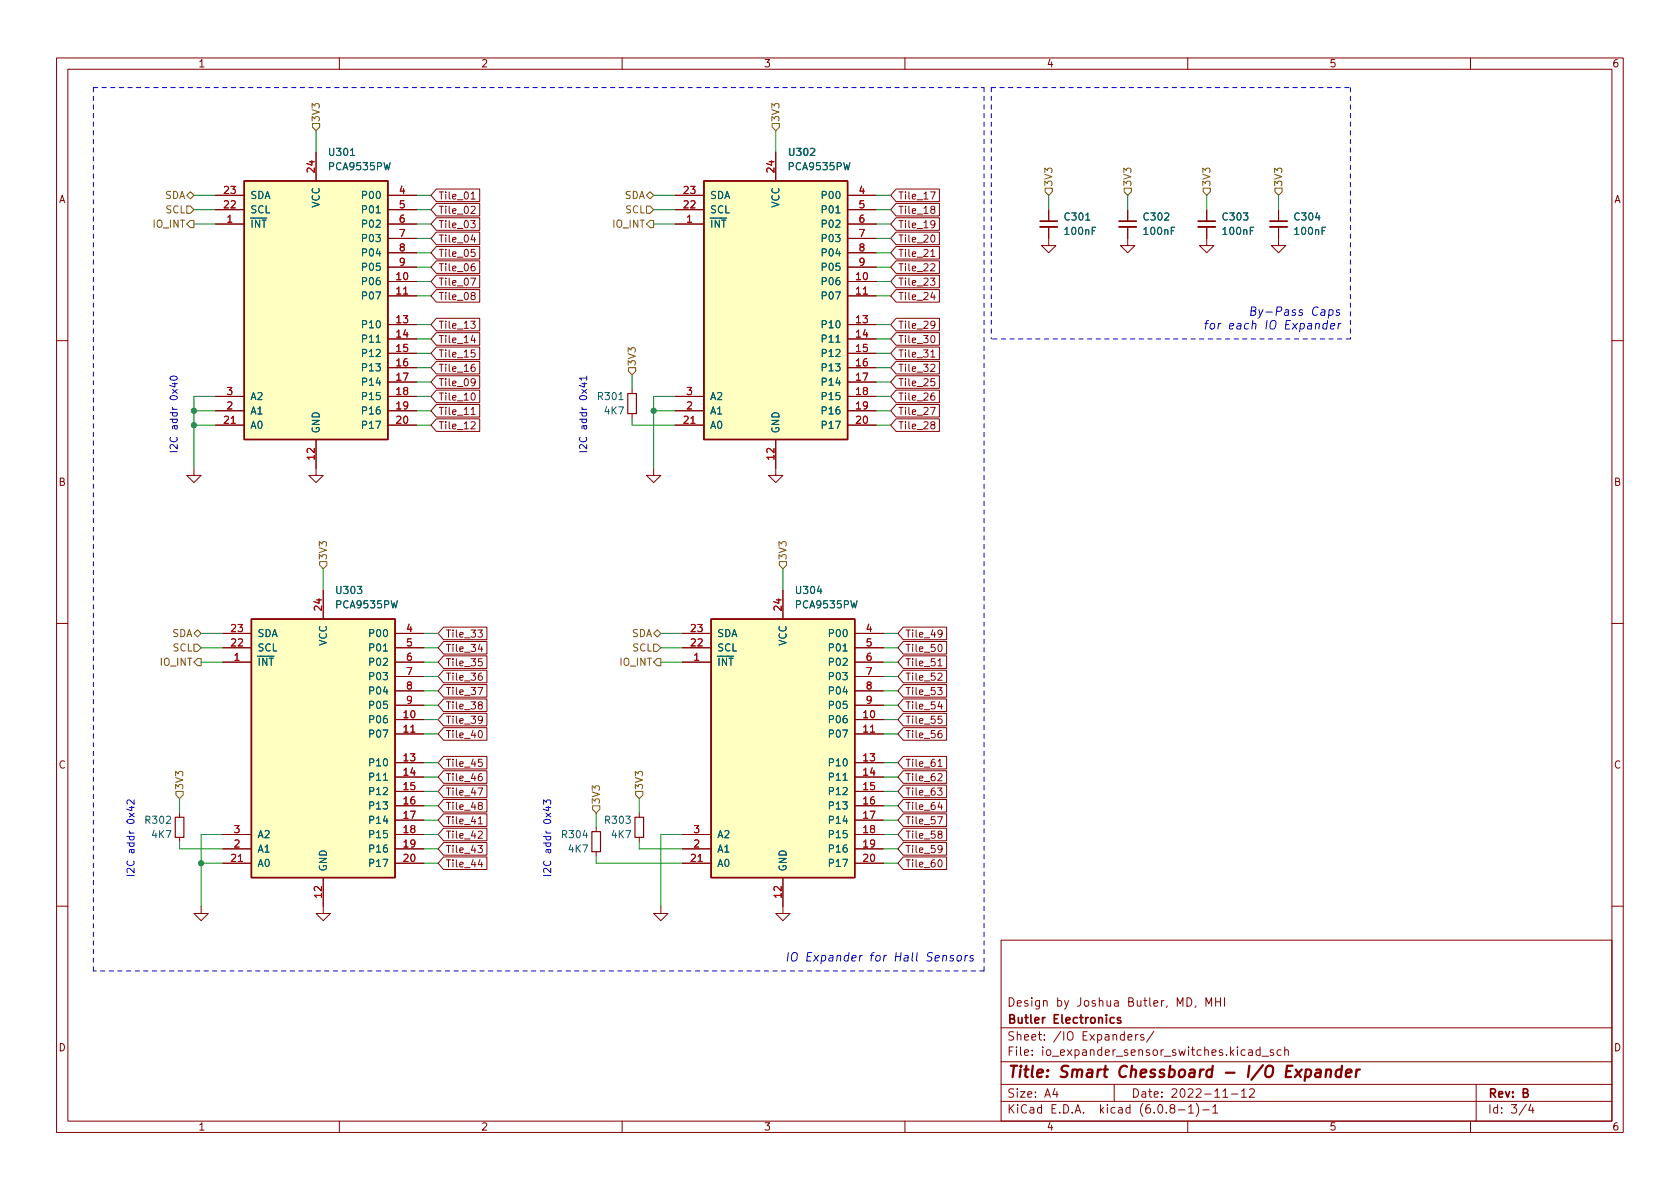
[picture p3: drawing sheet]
<svg xmlns="http://www.w3.org/2000/svg" width="297mm" height="210mm" viewBox="0 0 297 210" stroke-linecap="round" stroke-linejoin="round" font-family="sans-serif">
<g fill="none" stroke="#840000" stroke-width=".18">
<path d="M10 10.2h277v190.1h-277zM12 12.2h273v186.1h-273zM60 10.2v2M110 10.2v2M160 10.2v2M210 10.2v2M260 10.2v2M38.1 39.6h5.1M38.1 37.1h5.1M38.1 34.5h5.1M55.9 26.9v5.1M68.6 39.6h5.1"/>
<path d="M68.6 37.1h5.1M68.6 34.5h5.1M77.2 33.4h7.6v2.2h-7.6l-1-1.1zM77.2 38.5h7.6v2.2h-7.6l-1-1.1zM77.2 36h7.6v2.2h-7.6l-1-1.1zM83.2 39h.8l-.4 .5 .4 .1v.6l-.2 .1-.6-.1M83.3 34.3l.4-.4v1.3M83.3 36.6l.5-.1 .2 .3-.8 .9h.8M83.3 35.2h.7M119.4 39.6h5.1M119.4 37.1h5.1M119.4 34.5h5.1"/>
<path d="M137.2 26.9v5.1M149.9 39.6h5M149.9 37.1h5M149.9 34.5h5M158.4 33.4h7.7v2.2h-7.7l-.9-1.1zM158.4 36h7.7v2.2h-7.7l-.9-1.1zM158.4 38.5h7.7v2.2h-7.7l-.9-1.1zM164.5 33.9h.9l-.6 1.3M164.8 37l-.2-.2v-.2l.2-.1h.4l.1 .2-.1 .2-.5 .2-.1 .2v.2l.2 .2h.3l.2-.2-.1-.4-.1-.1M165.3 39.6l-.2 .2h-.3l-.2-.2 .1-.5 .4-.1 .1 .1a.84 .84 0 0 1-.3 1.2h-.2M185.4 37.1v2M199.4 37.1v2"/>
<path d="M213.4 37.1v2M226.1 37.1v2M68.6 49.8h5.1M68.6 52.3h5.1M68.6 57.4h5.1M68.6 59.9h5.1M68.6 42.2h5.1M68.6 44.7h5.1M68.6 47.2h5.1M77.2 58.8h7.6v2.2h-7.6l-1-1.1zM77.2 43.6h7.6v2.2h-7.6l-1-1.1zM77.2 48.7h7.6v2.2h-7.6l-1-1.1z"/>
<path d="M77.2 56.3h7.6v2.2h-7.6l-1-1.1zM77.2 46.1h7.6v2.2h-7.6l-1-1.1zM77.2 51.2h7.6v2.2h-7.6l-1-1.1zM77.2 41h7.6v2.3h-7.6l-1-1.1zM83.2 49.2h.9l-.6 1.2M83.2 56.8h.8l-.4 .5 .4 .1v.5l-.2 .2-.6-.2M83.5 52.3l-.2-.3 .1-.2 .1-.1 .4 .1 .1 .2v.1l-.6 .2-.1 .2 .1 .4 .1 .1h.3l.2-.3v-.3l-.2-.1M83.6 59.3l-.3 .9h.8M83.6 41.5l-.3 .9h.8M83.9 46.6l-.4 .1a.86 .86 0 0 0 0 1.2l.5-.1v-.4l-.2-.3h-.3l-.2 .3M83.9 42v.8M83.9 59.8v.8"/>
<path d="M84 44.1h-.6l-.1 .6 .2-.1h.4l.1 .2v.4l-.2 .2-.5-.2M149.9 49.8h5M149.9 52.3h5M149.9 57.4h5M149.9 59.9h5M149.9 42.2h5M149.9 44.7h5M149.9 47.2h5M158.4 51.2h7.7v2.2h-7.7l-.9-1.1zM158.4 58.8h7.7v2.2h-7.7l-.9-1.1zM158.4 41h7.7v2.3h-7.7l-.9-1.1zM158.4 48.7h7.7v2.2h-7.7l-.9-1.1z"/>
<path d="M158.4 43.6h7.7v2.2h-7.7l-.9-1.1zM158.4 56.3h7.7v2.2h-7.7l-.9-1.1zM158.4 46.1h7.7v2.2h-7.7l-.9-1.1zM164.5 49.2h.8l-.4 .5 .3 .1v.5l-.1 .1-.6-.1M164.6 44.5l.3-.4v1.3M164.6 46.8l.5-.2 .2 .4-.8 .9h.8M164.6 45.4h.7M164.7 59.5l.2-.2a.68 .68 0 0 1 .4 .7 .68 .68 0 0 1-.4 .6l-.2-.1-.1-.4zM164.7 41.7l.2-.1a.68 .68 0 0 1 .4 .6 .68 .68 0 0 1-.4 .6l-.2-.1-.1-.4zM164.9 51.7l-.3 .9h.8M165.2 52.1v.9M165.3 57.3l-.2 .3h-.3l-.2-.3 .1-.4 .4-.1 .1 .1a.84 .84 0 0 1-.3 1.2h-.2"/>
<path d="M185.4 40.1v3.3h1.3l-1.3 1.3-1.3-1.3h1.3M199.4 40.1v3.3h1.3l-1.3 1.3-1.3-1.3h1.3M213.4 40.1v3.3h1.2l-1.2 1.3-1.3-1.3h1.3M226.1 40.1v3.3h1.2l-1.2 1.3-1.3-1.3h1.3M10 60.2h2M38.1 70.1h5.1M38.1 72.6h5.1M38.1 75.2h5.1M55.9 77.7v6.4h1.2l-1.2 1.2-1.3-1.2h1.3M68.6 62.5h5.1M68.6 65h5.1M68.6 67.6h5.1"/>
<path d="M68.6 70.1h5.1M68.6 72.6h5.1M68.6 75.2h5.1M77.2 69h7.6v2.2h-7.6l-1-1.1zM77.2 66.4h7.6v2.3h-7.6l-1-1.1zM77.2 74.1h7.6v2.2h-7.6l-1-1.1zM77.2 61.4h7.6v2.2h-7.6l-1-1.1zM77.2 63.9h7.6v2.2h-7.6l-1-1.1zM77.2 71.5h7.6v2.2h-7.6l-1-1.1zM83.3 74.7l.5-.1 .2 .3-.8 .9h.8M83.3 72.4l.4-.4v1.3M83.3 73.3h.7"/>
<path d="M83.4 69.6l.2-.1a.68 .68 0 0 1 .4 .6 .68 .68 0 0 1-.4 .7l-.2-.2-.1-.3zM83.9 64.4l-.4 .1a.86 .86 0 0 0 0 1.2l.5-.1v-.5l-.2-.2h-.3l-.2 .2M84 61.9h-.6l-.1 .6 .2-.1h.4l.1 .2v.4l-.2 .1-.5-.1M84 67.5l-.2 .2h-.3l-.2-.2 .1-.5h.4l.2 .1a.84 .84 0 0 1-.3 1.1h-.3M111.8 68.8v.8M111.8 73.1v.8M119.4 70.1h5.1M119.4 72.6h5.1M119.4 75.2h5.1M137.2 77.7v6.4h1.2l-1.2 1.2-1.3-1.2h1.3M149.9 62.5h5M149.9 65h5"/>
<path d="M149.9 67.6h5M149.9 70.1h5M149.9 72.6h5M149.9 75.2h5M158.4 74.1h7.7v2.2h-7.7l-.9-1.1zM158.4 69h7.7v2.2h-7.7l-.9-1.1zM158.4 61.4h7.7v2.2h-7.7l-.9-1.1zM158.4 71.5h7.7v2.2h-7.7l-.9-1.1zM158.4 66.4h7.7v2.3h-7.7l-.9-1.1zM158.4 63.9h7.7v2.2h-7.7l-.9-1.1zM164.5 72h.9l-.6 1.3M164.6 62.2l.3-.3v1.2"/>
<path d="M164.6 64.5l.5-.1 .2 .4-.8 .9h.8M164.6 63.1h.7M164.8 75.1l-.2-.2v-.2l.2-.1h.4l.1 .2-.1 .2-.5 .2-.1 .2v.3l.2 .1h.3l.2-.2-.1-.4-.1-.1M165.2 69.5l-.4 .1a.86 .86 0 0 0 0 1.2l.4-.2 .1-.4-.2-.2h-.3l-.2 .2M165.2 67h-.6v.6l.2-.2 .4 .1 .1 .2-.1 .4-.1 .1-.5-.1M285 60.2h2M34.3 82.8v1.3h1.3l-1.3 1.2-1.3-1.2h1.3M115.6 82.8v1.3h1.2l-1.2 1.2-1.3-1.2h1.3M10 110.2h2M39.4 117.1h5M39.4 114.5h5M39.4 112h5"/>
<path d="M57.1 104.4v5.1M69.8 117.1h5.1M69.8 114.5h5.1M69.8 112h5.1M69.8 119.6h5.1M78.4 118.5h7.7v2.2h-7.7l-.9-1.1zM78.4 116h7.7v2.2h-7.7l-.9-1.1zM78.4 110.9h7.7v2.2h-7.7l-.9-1.1zM78.4 113.4h7.7v2.3h-7.7l-.9-1.2zM84.5 111.4h.8l-.4 .5 .3 .1v.6l-.2 .1-.5-.1M84.9 113.9l-.3 .9h.7M85.2 119l-.4 .1a.86 .86 0 0 0 0 1.2l.4-.1 .1-.5-.3-.2h-.2l-.2 .2"/>
<path d="M85.2 114.4v.8M85.2 116.5h-.6v.6l.1-.1h.5l.1 .2-.1 .4-.2 .2-.4-.2M120.6 117.1h5.1M120.6 114.5h5.1M120.6 112h5.1M138.4 104.4v5.1M151.1 117.1h5.1M151.1 114.5h5.1M151.1 112h5.1M151.1 119.6h5.1M159.7 116h7.7v2.2h-7.7l-1-1.1zM159.7 118.5h7.7v2.2h-7.7l-1-1.1z"/>
<path d="M159.7 113.4h7.7v2.3h-7.7l-1-1.2zM159.7 110.9h7.7v2.2h-7.7l-1-1.1zM165.8 116.8l.4-.3v1.3M165.8 119.1l.5-.1 .3 .4-.8 .9h.8M165.8 117.8h.8M166 114.1l.1-.2a.68 .68 0 0 1 .5 .7 .68 .68 0 0 1-.5 .6l-.1-.1-.2-.4zM166.6 111.9l-.3 .3h-.2l-.3-.3 .2-.4 .3-.1 .2 .1a.84 .84 0 0 1-.3 1.2h-.2M285 110.2h2M69.8 127.2h5.1M69.8 129.8h5.1M69.8 134.9h5.1M69.8 137.4h5.1"/>
<path d="M69.8 139.9h5.1M69.8 122.2h5.1M69.8 124.7h5.1M78.4 136.3h7.7v2.2h-7.7l-.9-1.1zM78.4 133.8h7.7v2.2h-7.7l-.9-1.1zM78.4 121.1h7.7v2.2h-7.7l-.9-1.1zM78.4 138.8h7.7v2.3h-7.7l-.9-1.2zM78.4 123.6h7.7v2.2h-7.7l-.9-1.1zM78.4 126.1h7.7v2.3h-7.7l-.9-1.2zM78.4 128.7h7.7v2.2h-7.7l-.9-1.1zM84.5 121.6h.8l-.5 1.2M84.5 139.3h.8l-.5 1.3"/>
<path d="M84.7 129.3l.2-.1a.68 .68 0 0 1 .4 .6 .68 .68 0 0 1-.4 .7l-.2-.2-.1-.3zM84.8 124.6l-.2-.2v-.2l.2-.1 .4 .1 .1 .1-.1 .2-.5 .2-.1 .2v.4l.2 .1h.2l.3-.3-.1-.3-.2-.2M85.2 136.8l-.4 .1a.86 .86 0 0 0 0 1.2l.4-.1 .1-.5-.3-.2h-.2l-.2 .2M85.2 134.3h-.6v.6l.1-.2 .5 .1 .1 .2-.1 .4-.2 .1-.4-.1M85.3 127.2l-.3 .2h-.2l-.2-.2 .1-.5 .3-.1 .2 .2a.84 .84 0 0 1-.3 1.1h-.2M151.1 127.2h5.1M151.1 129.8h5.1M151.1 134.9h5.1M151.1 137.4h5.1M151.1 139.9h5.1M151.1 122.2h5.1M151.1 124.7h5.1"/>
<path d="M159.7 121.1h7.7v2.2h-7.7l-1-1.1zM159.7 138.8h7.7v2.3h-7.7l-1-1.2zM159.7 128.7h7.7v2.2h-7.7l-1-1.1zM159.7 133.8h7.7v2.2h-7.7l-1-1.1zM159.7 136.3h7.7v2.2h-7.7l-1-1.1zM159.7 123.6h7.7v2.2h-7.7l-1-1.1zM159.7 126.1h7.7v2.3h-7.7l-1-1.2zM165.8 121.6h.8l-.5 .4 .4 .2v.5l-.2 .1-.5-.1M165.8 139.3h.8l-.5 .5 .4 .1v.6l-.2 .1-.5-.1M165.8 134.6l.4-.3v1.2M165.8 136.9l.5-.1 .3 .4-.8 .9h.8M165.8 135.5h.8"/>
<path d="M166.1 124l-.3 1h.8M166.4 129.2h-.3a.86 .86 0 0 0 0 1.3l.4-.2 .1-.4-.3-.2h-.2l-.3 .2M166.4 124.5v.9M166.5 126.6h-.6l-.1 .6 .2-.1 .4 .1 .2 .2-.1 .4-.2 .1-.5-.1M31.7 143.8v.7M31.7 148.1v.7M39.4 147.6h5M39.4 150.1h5M39.4 152.6h5M57.1 155.2v6.3h1.3l-1.3 1.3-1.2-1.3h1.2M69.8 142.5h5.1M69.8 145h5.1"/>
<path d="M69.8 147.6h5.1M69.8 150.1h5.1M69.8 152.6h5.1M78.4 143.9h7.7v2.2h-7.7l-.9-1.1zM78.4 141.4h7.7v2.2h-7.7l-.9-1.1zM78.4 151.5h7.7v2.3h-7.7l-.9-1.2zM78.4 149h7.7v2.2h-7.7l-.9-1.1zM78.4 146.5h7.7v2.2h-7.7l-.9-1.1zM84.5 149.5h.8l-.4 .5 .3 .1v.6l-.2 .1-.5-.1M84.6 144.8l.3-.4v1.3M84.6 147.1l.4-.1 .3 .3-.8 .9h.8M84.6 145.7h.7"/>
<path d="M84.8 142.4l-.2-.2v-.2l.2-.1h.4l.1 .2-.1 .2-.5 .2-.1 .2v.3l.2 .2h.2l.3-.3-.1-.4-.2-.1M84.9 152l-.3 .9h.7M85.2 152.5v.8M105.4 146.3v.8M105.4 150.6v.8M113 143.8v.7M113 148.1v.7M120.6 147.6h5.1M120.6 150.1h5.1M120.6 152.6h5.1M138.4 155.2v6.3h1.3l-1.3 1.3-1.2-1.3h1.2M151.1 142.5h5.1"/>
<path d="M151.1 145h5.1M151.1 147.6h5.1M151.1 150.1h5.1M151.1 152.6h5.1M159.7 141.4h7.7v2.2h-7.7l-1-1.1zM159.7 143.9h7.7v2.2h-7.7l-1-1.1zM159.7 146.5h7.7v2.2h-7.7l-1-1.1zM159.7 151.5h7.7v2.3h-7.7l-1-1.2zM159.7 149h7.7v2.2h-7.7l-1-1.1zM165.8 144.4h.8l-.5 1.3M166 152.2l.1-.2a.68 .68 0 0 1 .5 .7 .68 .68 0 0 1-.5 .6l-.1-.1-.2-.4zM166.1 147.5l-.3-.2 .1-.2 .2-.1h.3l.2 .2-.1 .2-.5 .2-.2 .1 .1 .4 .2 .1h.2l.3-.2-.1-.4-.2-.1"/>
<path d="M166.1 141.8l-.3 .9h.8M166.4 142.3v.9M166.6 150l-.3 .3h-.2l-.3-.3 .2-.4 .3-.1 .2 .1a.84 .84 0 0 1-.3 1.2h-.2M10 160.2h2M35.6 160.3v1.2h1.2l-1.2 1.3-1.3-1.3h1.3M116.8 160.3v1.2h1.3l-1.3 1.3-1.2-1.3h1.2M177 166.3h108v32h-108zM209.9 176.4a.76 .76 0 0 1 .8 .8 .76 .76 0 0 1-.8 .7zM211.4 177.9l-.1 .2M213.2 177.9v-1.5l.5 1.1 .5-1.1v1.5M214.9 176.4v1.5M214.9 177.1h.9"/>
<path d="M215.8 176.4v1.5M216.5 176.4v1.5M285 160.2h2M60 198.3v2M110 198.3v2M160 198.3v2M177 194.8h108M177 191.8h108M177 187.8h108M177 181.8h108M186.5 192.5l-.4 1h1M186.9 193v1"/>
<path d="M197 191.8v3M199.4 183.4l.7-.1v-.3l-.5-.1-.2 .2 .1 .8h.6M200.8 182.9v1M201.2 182.9l-.3 .1-.1 .2M202.2 183l-.3-.1-.3 .2 .1 .3 .5 .1v.4h-.6M204 182.4l-1.3 1.9M207.1 196l-.2-.3v-.2l.2-.2 .5 .1 .1 .2-.1 .2-.6 .2-.1 .3v.4l.2 .1h.5l.1-.3-.1-.4-.2-.1M208.4 196.3h1.1M210 198.3v2M210.1 195.8l.5-.5v1.5M210.1 196.8h.9M211.5 195.1a1.72 1.72 0 0 1 0 2.3"/>
<path d="M212.6 196.3h1.2M214.4 195.8l.5-.5v1.5M214.4 196.8h.9M216.2 194h.9M217.7 193.5h1.2M219.5 193l.4-.5v1.5M219.5 194h.9M220.8 185.7h.6v.9M220.9 192.7l.6-.2 .2 .2 .1 .3-.9 1h.9M221.4 186l-.5 .1a.29 .29 0 0 0-.2 .2 .29 .29 0 0 0 .2 .3h.5M222.8 185.7l-.4-.1-.3 .3v.4l.1 .3h.6M222.8 185.1v1.5"/>
<path d="M223.1 186.8h1.2M225.1 185.7l-.3-.1-.2 .2v.3l.5 .1v.4h-.5M226.5 185.7l-.4-.1-.3 .3v.4l.1 .3h.6M227.1 185.8l.3-.2 .3 .1 .1 .9M227.1 185.1v1.5M260 198.3v2M261 191.8v6.5M269.9 195.3l-1.3 1.9M270.6 195.3l-.3 1h.9M271 195.8v1"/>
</g>
<path d="M230.9 189.2l.2-.1 .6 .1 .1 .3v.6a.66 .66 0 0 1-1 .3M232.7 189.2l.2-.1 .6 .1-.1 1.3M233.5 189.6l-.7 .1a.4 .4 0 0 0-.3 .3 .4 .4 0 0 0 .3 .5l.6-.1M234.5 189.3a.49 .49 0 0 1 .9 .1l-.2 1.1M234.5 189.1l-.1 1.4M237.2 189.2a.66 .66 0 0 0-1 .3l-.1 .6 .2 .3 .2 .1 .5-.1M237.3 188.5l-.3 2M238 189.8l1-.2-.1-.4-.2-.1-.6 .1-.2 1 .3 .3 .6-.1M239.9 189.1l-.2 1.4M240.4 189.1l-.4 .1-.2 .3" fill="none" stroke="#840000" stroke-width=".4"/>
<path d="M183.9 39.1h3M197.9 39.1h3M211.8 39.1h3.1M224.5 39.1h3.1M197 180l-.4-.1-.3 .3v.4l.1 .3h.6M198.1 180l-.3-.1-.2 .2v.3l.5 .1v.4h-.5" fill="none" stroke="#840000" stroke-width=".3"/>
<path d="M183.9 40.1h3M197.9 40.1h3M211.8 40.1h3.1M224.5 40.1h3.1" fill="none" stroke="#840000" stroke-width=".33"/>
<path d="M111 69.6h1.5v3.5h-1.5zM31 144.5h1.5v3.6h-1.5zM104.6 147.1h1.6v3.5h-1.6zM112.3 144.5h1.5v3.6h-1.5z" fill="none" stroke="#840000" stroke-width=".2"/>
<g fill="#ffffc2" stroke="#ffffc2" stroke-width=".18">
<path d="M124.5 32h25.4v45.7h-25.4z"/>
<path d="M44.4 109.5h25.4v45.7h-25.4z"/>
<path d="M43.2 32h25.4v45.7h-25.4z"/>
<path d="M125.7 109.5h25.4v45.7h-25.4z"/>
</g>
<path d="M43.2 32h25.4v45.7h-25.4zM124.5 32h25.4v45.7h-25.4zM44.4 109.5h25.4v45.7h-25.4zM125.7 109.5h25.4v45.7h-25.4z" fill="none" stroke="#840000" stroke-width=".25"/>
<g fill="none" stroke="#725600" stroke-width=".18">
<path d="M33 36.4h.7l.6 .7-.6 .6h-.7zM33.7 33.9l.6 .6-.6 .7-.7-.7zM33.7 39h.6v1.3h-.6l-.7-.7zM55.2 21.8h1.3v.7l-.6 .6-.7-.6zM114.3 36.4h.6l.7 .7-.7 .6h-.6zM114.9 39h.7v1.3h-.7l-.6-.7zM114.9 33.9l.7 .6-.7 .7-.6-.7zM136.5 21.8h1.3v.7l-.6 .6-.7-.6zM184.8 33.3h1.3v.6l-.7 .6-.6-.6zM198.8 33.3h1.2v.6l-.6 .6-.6-.6zM212.7 33.3h1.3v.6l-.6 .6-.7-.6zM225.4 33.3h1.3v.6l-.6 .6-.7-.6z"/>
<path d="M111.1 65h1.3v.7l-.6 .6-.7-.6zM56.5 99.3h1.3v.6l-.7 .7-.6-.7zM137.8 99.3h1.3v.6l-.7 .7-.6-.7zM34.3 112l.6-.6 .7 .6-.7 .6zM34.3 113.9h.6l.7 .6-.7 .7h-.6zM34.9 116.5h.7v1.2h-.7l-.6-.6zM115.6 113.9h.6l.6 .6-.6 .7h-.6zM115.6 112l.6-.6 .6 .6-.6 .6zM116.2 116.5h.6v1.2h-.6l-.6-.6zM31.1 139.9h1.3v.7l-.7 .6-.6-.6zM112.4 139.9h1.3v.7l-.7 .6-.6-.6zM104.8 142.5h1.2v.6l-.6 .7-.6-.7z"/>
</g>
<g fill="none" stroke="#0000c2" stroke-width=".18">
<path d="M213 57.2h.6M213.7 56.7l-.4 .2-.2 1.3M214.1 57.3l.2-.1 .4 .1v.6l-.1 .2-.4 .1-.2-.2zM215.5 57.2l-.2 1M215.9 57.2l-.3 .1-.2 .2M221.2 55l.7-.1 .1-.2v-.3l-.2-.1h-.5l-.2 1.5h.6l.2-.2 .1-.3-.3-.3M222.6 54.8l.2 1M223.3 54.8l-.7 1.3-.2 .2M30.2 66.6a.69 .69 0 0 1 1.1 .3 .72 .72 0 0 1-1.2-.1zM30.5 67.8h.8M30.9 67.7v.7l-.9-.3M102.9 68.9l.8 .6"/>
<path d="M102.9 67.8h.8M103.3 67.7v.7l-.9-.3M103.7 66.9h-1.2l.3 .3M103.7 68.9l-.8 .6M103.7 66.5v.7M22.9 142.8h.8M23.3 142.6v.8l-.9-.3M23.7 141.4v.8l-.9-.8-.3 .3 .1 .5M96.1 142.2v-.8l.5 .5 .1-.4h.6l.1 .2-.1 .5M96.5 142.8h.9M97 142.6v.8l-1-.3M139.4 168.4l-.2 1.5"/>
<path d="M140.1 168.7a.52 .52 0 0 1 .8 0 1.1 1.1 0 0 1-.4 1.2h-.4a1.12 1.12 0 0 1 0-1.2zM142.7 169.2h.5M143.5 168.4h-.7l-.2 1.5h.8M172.1 169a.37 .37 0 0 0-.6 .2l.1 .2 .4 .1 .1 .2-.2 .2h-.5"/>
</g>
<path d="M16.5 15.5h157.5M16.5 15.5v156.2M174 15.5v156.2M175.3 15.5v44.4M175.3 15.5h63.5M238.8 15.5v44.4M238.8 59.9h-63.5M174 171.7h-157.5" fill="none" stroke="#0000c2" stroke-width=".18" stroke-dasharray=".8 .8"/>
<g fill="none" stroke="#009600" stroke-width=".18">
<path d="M34.3 34.5h3.8M34.3 37.1h3.8M34.3 39.6h3.8M55.9 23.1v3.8M73.7 34.5h2.5M73.7 37.1h2.5M73.7 39.6h2.5M115.6 34.5h3.8M115.6 37.1h3.8M115.6 39.6h3.8M137.2 23.1v3.8M154.9 34.5h2.6"/>
<path d="M154.9 37.1h2.6M154.9 39.6h2.6M185.4 34.5v2.6M199.4 34.5v2.6M213.4 34.5v2.6M226.1 34.5v2.6M73.7 49.8h2.5M73.7 44.7h2.5M73.7 47.2h2.5M73.7 52.3h2.5M73.7 59.9h2.5M73.7 57.4h2.5"/>
<path d="M73.7 42.2h2.5M154.9 49.8h2.6M154.9 44.7h2.6M154.9 47.2h2.6M154.9 52.3h2.6M154.9 59.9h2.6M154.9 57.4h2.6M154.9 42.2h2.6M34.3 75.2h3.8M34.3 72.6h3.8M38.1 70.1h-3.8v12.7M73.7 75.2h2.5"/>
<path d="M73.7 70.1h2.5M73.7 62.5h2.5M73.7 67.6h2.5M73.7 72.6h2.5M73.7 65h2.5M111.8 73.9v1.3h7.6M111.8 66.3v2.5M115.6 72.6h3.8M119.4 70.1h-3.8v12.7M154.9 75.2h2.6M154.9 70.1h2.6M154.9 62.5h2.6"/>
<path d="M154.9 67.6h2.6M154.9 72.6h2.6M154.9 65h2.6M35.6 114.5h3.8M35.6 117.1h3.8M35.6 112h3.8M57.1 100.6v3.8M74.9 114.5h2.6M74.9 119.6h2.6M74.9 117.1h2.6M74.9 112h2.6M116.8 114.5h3.8"/>
<path d="M116.8 117.1h3.8M116.8 112h3.8M138.4 100.6v3.8M156.2 114.5h2.5M156.2 119.6h2.5M156.2 117.1h2.5M156.2 112h2.5M74.9 137.4h2.6M74.9 134.9h2.6M74.9 139.9h2.6M74.9 124.7h2.6M74.9 127.2h2.6"/>
<path d="M74.9 122.2h2.6M74.9 129.8h2.6M156.2 137.4h2.5M156.2 134.9h2.5M156.2 139.9h2.5M156.2 124.7h2.5M156.2 127.2h2.5M156.2 122.2h2.5M156.2 129.8h2.5M31.7 148.8v1.3h7.7M31.7 141.2v2.6M35.6 152.6h3.8"/>
<path d="M39.4 147.6h-3.8v12.7M74.9 152.6h2.6M74.9 142.5h2.6M74.9 145h2.6M74.9 147.6h2.6M74.9 150.1h2.6M105.4 151.4v1.2h15.2M105.4 143.8v2.5M113 148.8v1.3h7.6M113 141.2v2.6M120.6 147.6h-3.8v12.7M156.2 152.6h2.5"/>
<path d="M156.2 142.5h2.5M156.2 145h2.5M156.2 147.6h2.5M156.2 150.1h2.5"/>
</g>
<g fill="#009600" stroke="#009600" stroke-width=".18">
<circle cx="115.6" cy="72.6" r=".46"/>
<circle cx="34.3" cy="72.6" r=".46"/>
<circle cx="34.3" cy="75.2" r=".46"/>
<circle cx="35.6" cy="152.6" r=".46"/>
</g>
<text font-size="2.8" fill="#840000" x="178" y="190.6">Title: Smart Chessboard - I/O Expander</text>
<g font-size="2.1" fill="#0000c2">
<text x="216.5" y="58.3">for each IO Expander</text>
<text x="223.6" y="55.8">By-Pass Caps</text>
<text x="143.8" y="170">IO Expander for Hall Sensors</text>
</g>
<g font-size="2.1" fill="#840000">
<text x="178" y="178">Design by Joshua Butler, MD, MHI</text>
<text x="178" y="184">Sheet: /IO Expanders/</text>
<text x="178" y="181">Butler Electronics</text>
<text x="178" y="186.7">File: io_expander_sensor_switches.kicad_sch</text>
<text x="178" y="196.9">KiCad E.D.A. kicad (6.0.8-1)-1</text>
<text x="178" y="194.1">Size: A4</text>
<text x="200" y="194.1">Date: 2022-11-12</text>
<text x="263" y="194.1">Rev: B</text>
<text x="263" y="196.9">Id: 3/4</text>
</g>
<g font-size="1.8" fill="#840000">
<text x="35" y="11.9">1</text>
<text x="85" y="11.9">2</text>
<text x="135" y="11.9">3</text>
<text x="185" y="11.9">4</text>
<text x="235" y="11.9">5</text>
<text x="285" y="11.9">6</text>
<text x="10.3" y="35.9">A</text>
<text x="77.5" y="35.3">Tile_01</text>
<text x="158.7" y="35.3">Tile_17</text>
<text x="285.3" y="35.9">A</text>
<text x="77.5" y="40.3">Tile_03</text>
<text x="77.5" y="37.8">Tile_02</text>
<text x="158.7" y="37.8">Tile_18</text>
<text x="158.7" y="40.3">Tile_19</text>
<text x="77.5" y="45.4">Tile_05</text>
<text x="77.5" y="48">Tile_06</text>
<text x="77.5" y="42.9">Tile_04</text>
<text x="158.7" y="42.9">Tile_20</text>
<text x="158.7" y="45.4">Tile_21</text>
<text x="158.7" y="48">Tile_22</text>
<text x="77.5" y="50.5">Tile_07</text>
<text x="77.5" y="53">Tile_08</text>
<text x="158.7" y="53">Tile_24</text>
<text x="158.7" y="50.5">Tile_23</text>
<text x="77.5" y="58.1">Tile_13</text>
<text x="158.7" y="58.1">Tile_29</text>
<text x="77.5" y="63.2">Tile_15</text>
<text x="77.5" y="60.7">Tile_14</text>
<text x="77.5" y="65.7">Tile_16</text>
<text x="158.7" y="60.7">Tile_30</text>
<text x="158.7" y="63.2">Tile_31</text>
<text x="158.7" y="65.7">Tile_32</text>
<text x="77.5" y="70.8">Tile_10</text>
<text x="77.5" y="68.3">Tile_09</text>
<text x="158.7" y="70.8">Tile_26</text>
<text x="158.7" y="68.3">Tile_25</text>
<text x="77.5" y="75.9">Tile_12</text>
<text x="77.5" y="73.4">Tile_11</text>
<text x="158.7" y="75.9">Tile_28</text>
<text x="158.7" y="73.4">Tile_27</text>
<text x="10.3" y="85.9">B</text>
<text x="285.3" y="85.9">B</text>
<text x="78.7" y="112.7">Tile_33</text>
<text x="160" y="112.7">Tile_49</text>
<text x="78.7" y="117.8">Tile_35</text>
<text x="78.7" y="115.3">Tile_34</text>
<text x="160" y="117.8">Tile_51</text>
<text x="160" y="115.3">Tile_50</text>
<text x="78.7" y="120.4">Tile_36</text>
<text x="78.7" y="122.9">Tile_37</text>
<text x="78.7" y="125.4">Tile_38</text>
<text x="160" y="122.9">Tile_53</text>
<text x="160" y="120.4">Tile_52</text>
<text x="160" y="125.4">Tile_54</text>
<text x="78.7" y="128">Tile_39</text>
<text x="78.7" y="130.5">Tile_40</text>
<text x="160" y="130.5">Tile_56</text>
<text x="160" y="128">Tile_55</text>
<text x="10.3" y="135.9">C</text>
<text x="78.7" y="135.6">Tile_45</text>
<text x="160" y="135.6">Tile_61</text>
<text x="285.3" y="135.9">C</text>
<text x="78.7" y="138.1">Tile_46</text>
<text x="78.7" y="140.7">Tile_47</text>
<text x="78.7" y="143.2">Tile_48</text>
<text x="160" y="140.7">Tile_63</text>
<text x="160" y="143.2">Tile_64</text>
<text x="160" y="138.1">Tile_62</text>
<text x="78.7" y="145.8">Tile_41</text>
<text x="78.7" y="148.3">Tile_42</text>
<text x="160" y="145.8">Tile_57</text>
<text x="160" y="148.3">Tile_58</text>
<text x="78.7" y="153.4">Tile_44</text>
<text x="78.7" y="150.8">Tile_43</text>
<text x="160" y="153.4">Tile_60</text>
<text x="160" y="150.8">Tile_59</text>
<text x="10.3" y="185.9">D</text>
<text x="285.3" y="185.9">D</text>
<text x="35" y="199.9">1</text>
<text x="85" y="199.9">2</text>
<text x="135" y="199.9">3</text>
<text x="185" y="199.9">4</text>
<text x="235" y="199.9">5</text>
<text x="285" y="199.9">6</text>
</g>
<g font-size="1.8" fill="#725600">
<text x="56.5" y="21.6" transform="rotate(-90 56.5 21.6)">3V3</text>
<text x="137.8" y="21.6" transform="rotate(-90 137.8 21.6)">3V3</text>
<text x="29.1" y="35.2">SDA</text>
<text x="110.4" y="35.2">SDA</text>
<text x="186.1" y="33.1" transform="rotate(-90 186.1 33.1)">3V3</text>
<text x="200" y="33.1" transform="rotate(-90 200 33.1)">3V3</text>
<text x="214" y="33.1" transform="rotate(-90 214 33.1)">3V3</text>
<text x="226.7" y="33.1" transform="rotate(-90 226.7 33.1)">3V3</text>
<text x="27.1" y="40.3">IO_INT</text>
<text x="29.3" y="37.7">SCL</text>
<text x="108.4" y="40.3">IO_INT</text>
<text x="110.6" y="37.7">SCL</text>
<text x="112.4" y="64.8" transform="rotate(-90 112.4 64.8)">3V3</text>
<text x="57.8" y="99.1" transform="rotate(-90 57.8 99.1)">3V3</text>
<text x="139.1" y="99.1" transform="rotate(-90 139.1 99.1)">3V3</text>
<text x="30.4" y="112.6">SDA</text>
<text x="111.6" y="112.6">SDA</text>
<text x="28.4" y="117.7">IO_INT</text>
<text x="30.6" y="115.2">SCL</text>
<text x="109.7" y="117.7">IO_INT</text>
<text x="111.8" y="115.2">SCL</text>
<text x="32.4" y="139.8" transform="rotate(-90 32.4 139.8)">3V3</text>
<text x="106" y="142.3" transform="rotate(-90 106 142.3)">3V3</text>
<text x="113.7" y="139.8" transform="rotate(-90 113.7 139.8)">3V3</text>
</g>
<g font-size="1.8" fill="#006464">
<text x="58.3" y="27.6">U301</text>
<text x="139.6" y="27.6">U302</text>
<text x="44.2" y="35.2">SDA</text>
<text x="58.3" y="30.1">PCA9535PW</text>
<text x="64.4" y="35.2">P00</text>
<text x="125.5" y="35.2">SDA</text>
<text x="139.6" y="30.1">PCA9535PW</text>
<text x="145.7" y="35.2">P00</text>
<text x="44.2" y="40.3">~{INT}</text>
<text x="44.2" y="37.7">SCL</text>
<text x="56.5" y="36.7" transform="rotate(-90 56.5 36.7)">VCC</text>
<text x="64.4" y="37.7">P01</text>
<text x="64.4" y="40.3">P02</text>
<text x="125.5" y="40.3">~{INT}</text>
<text x="125.5" y="37.7">SCL</text>
<text x="137.8" y="36.7" transform="rotate(-90 137.8 36.7)">VCC</text>
<text x="145.7" y="37.7">P01</text>
<text x="145.7" y="40.3">P02</text>
<text x="188.4" y="39">C301</text>
<text x="188.4" y="41.5">100nF</text>
<text x="202.3" y="39">C302</text>
<text x="202.4" y="41.5">100nF</text>
<text x="216.3" y="39">C303</text>
<text x="216.4" y="41.5">100nF</text>
<text x="229" y="39">C304</text>
<text x="229.1" y="41.5">100nF</text>
<text x="64.4" y="42.8">P03</text>
<text x="64.4" y="45.3">P04</text>
<text x="64.4" y="47.9">P05</text>
<text x="145.7" y="42.8">P03</text>
<text x="145.7" y="45.3">P04</text>
<text x="145.7" y="47.9">P05</text>
<text x="64.4" y="50.4">P06</text>
<text x="64.4" y="53">P07</text>
<text x="145.7" y="50.4">P06</text>
<text x="145.7" y="53">P07</text>
<text x="64.4" y="58">P10</text>
<text x="145.7" y="58">P10</text>
<text x="64.4" y="60.6">P11</text>
<text x="64.4" y="63.1">P12</text>
<text x="64.4" y="65.7">P13</text>
<text x="145.7" y="60.6">P11</text>
<text x="145.7" y="63.1">P12</text>
<text x="145.7" y="65.7">P13</text>
<text x="44.2" y="70.7">A2</text>
<text x="64.4" y="68.2">P14</text>
<text x="64.4" y="70.7">P15</text>
<text x="105.8" y="70.7">R301</text>
<text x="125.5" y="70.7">A2</text>
<text x="145.7" y="68.2">P14</text>
<text x="145.7" y="70.7">P15</text>
<text x="44.2" y="73.3">A1</text>
<text x="44.2" y="75.8">A0</text>
<text x="56.5" y="76.7" transform="rotate(-90 56.5 76.7)">GND</text>
<text x="64.4" y="73.3">P16</text>
<text x="64.4" y="75.8">P17</text>
<text x="106.9" y="73.3">4K7</text>
<text x="125.5" y="73.3">A1</text>
<text x="125.5" y="75.8">A0</text>
<text x="137.8" y="76.7" transform="rotate(-90 137.8 76.7)">GND</text>
<text x="145.7" y="73.3">P16</text>
<text x="145.7" y="75.8">P17</text>
<text x="59.6" y="107.6">PCA9535PW</text>
<text x="59.6" y="105">U303</text>
<text x="140.9" y="107.6">PCA9535PW</text>
<text x="140.9" y="105">U304</text>
<text x="45.5" y="112.6">SDA</text>
<text x="65.7" y="112.6">P00</text>
<text x="126.7" y="112.6">SDA</text>
<text x="147" y="112.6">P00</text>
<text x="45.5" y="117.7">~{INT}</text>
<text x="45.5" y="115.2">SCL</text>
<text x="57.8" y="114.2" transform="rotate(-90 57.8 114.2)">VCC</text>
<text x="65.7" y="115.2">P01</text>
<text x="65.7" y="117.7">P02</text>
<text x="126.7" y="117.7">~{INT}</text>
<text x="126.7" y="115.2">SCL</text>
<text x="139.1" y="114.2" transform="rotate(-90 139.1 114.2)">VCC</text>
<text x="147" y="115.2">P01</text>
<text x="147" y="117.7">P02</text>
<text x="65.7" y="120.3">P03</text>
<text x="65.7" y="122.8">P04</text>
<text x="65.7" y="125.3">P05</text>
<text x="147" y="120.3">P03</text>
<text x="147" y="122.8">P04</text>
<text x="147" y="125.3">P05</text>
<text x="65.7" y="127.9">P06</text>
<text x="65.7" y="130.4">P07</text>
<text x="147" y="127.9">P06</text>
<text x="147" y="130.4">P07</text>
<text x="65.7" y="135.5">P10</text>
<text x="147" y="135.5">P10</text>
<text x="65.7" y="138">P11</text>
<text x="65.7" y="140.6">P12</text>
<text x="65.7" y="143.1">P13</text>
<text x="147" y="138">P11</text>
<text x="147" y="140.6">P12</text>
<text x="147" y="143.1">P13</text>
<text x="25.8" y="145.7">R302</text>
<text x="26.9" y="148.2">4K7</text>
<text x="45.5" y="148.2">A2</text>
<text x="65.7" y="145.7">P14</text>
<text x="65.7" y="148.2">P15</text>
<text x="99.5" y="148.2">R304</text>
<text x="107.1" y="145.7">R303</text>
<text x="108.2" y="148.2">4K7</text>
<text x="126.7" y="148.2">A2</text>
<text x="147" y="145.7">P14</text>
<text x="147" y="148.2">P15</text>
<text x="45.5" y="150.7">A1</text>
<text x="45.5" y="153.3">A0</text>
<text x="57.8" y="154.2" transform="rotate(-90 57.8 154.2)">GND</text>
<text x="65.7" y="150.7">P16</text>
<text x="65.7" y="153.3">P17</text>
<text x="100.6" y="150.7">4K7</text>
<text x="126.7" y="150.7">A1</text>
<text x="126.7" y="153.3">A0</text>
<text x="139.1" y="154.2" transform="rotate(-90 139.1 154.2)">GND</text>
<text x="147" y="150.7">P16</text>
<text x="147" y="153.3">P17</text>
</g>
<g font-size="1.8" fill="#a90000">
<text x="39.7" y="34.3">23</text>
<text x="55.6" y="30.4" transform="rotate(-90 55.6 30.4)">24</text>
<text x="70.6" y="34.3">4</text>
<text x="120.9" y="34.3">23</text>
<text x="136.9" y="30.4" transform="rotate(-90 136.9 30.4)">24</text>
<text x="151.9" y="34.3">4</text>
<text x="39.7" y="36.8">22</text>
<text x="40.1" y="39.4">1</text>
<text x="70.6" y="36.8">5</text>
<text x="70.6" y="39.4">6</text>
<text x="70.6" y="41.9">7</text>
<text x="120.9" y="36.8">22</text>
<text x="121.4" y="39.4">1</text>
<text x="151.9" y="36.8">5</text>
<text x="151.9" y="39.4">6</text>
<text x="151.9" y="41.9">7</text>
<text x="70.6" y="44.4">8</text>
<text x="70.6" y="47">9</text>
<text x="151.9" y="44.4">8</text>
<text x="151.9" y="47">9</text>
<text x="70.1" y="49.5">10</text>
<text x="70.1" y="52.1">11</text>
<text x="151.4" y="49.5">10</text>
<text x="151.4" y="52.1">11</text>
<text x="70.1" y="57.1">13</text>
<text x="70.1" y="59.7">14</text>
<text x="151.4" y="57.1">13</text>
<text x="151.4" y="59.7">14</text>
<text x="70.1" y="62.2">15</text>
<text x="70.1" y="64.8">16</text>
<text x="151.4" y="62.2">15</text>
<text x="151.4" y="64.8">16</text>
<text x="40.1" y="69.8">3</text>
<text x="70.1" y="67.3">17</text>
<text x="70.1" y="69.8">18</text>
<text x="121.4" y="69.8">3</text>
<text x="151.4" y="67.3">17</text>
<text x="151.4" y="69.8">18</text>
<text x="39.7" y="74.9">21</text>
<text x="40.1" y="72.4">2</text>
<text x="70.1" y="72.4">19</text>
<text x="70.1" y="74.9">20</text>
<text x="120.9" y="74.9">21</text>
<text x="121.4" y="72.4">2</text>
<text x="151.4" y="72.4">19</text>
<text x="151.4" y="74.9">20</text>
<text x="55.6" y="81.2" transform="rotate(-90 55.6 81.2)">12</text>
<text x="136.9" y="81.2" transform="rotate(-90 136.9 81.2)">12</text>
<text x="56.9" y="107.9" transform="rotate(-90 56.9 107.9)">24</text>
<text x="138.2" y="107.9" transform="rotate(-90 138.2 107.9)">24</text>
<text x="40.9" y="111.8">23</text>
<text x="71.9" y="111.8">4</text>
<text x="122.2" y="111.8">23</text>
<text x="153.2" y="111.8">4</text>
<text x="40.9" y="114.3">22</text>
<text x="41.4" y="116.8">1</text>
<text x="71.9" y="114.3">5</text>
<text x="71.9" y="116.8">6</text>
<text x="71.9" y="119.4">7</text>
<text x="122.2" y="114.3">22</text>
<text x="122.7" y="116.8">1</text>
<text x="153.2" y="114.3">5</text>
<text x="153.2" y="116.8">6</text>
<text x="153.2" y="119.4">7</text>
<text x="71.9" y="121.9">8</text>
<text x="71.9" y="124.5">9</text>
<text x="153.2" y="121.9">8</text>
<text x="153.2" y="124.5">9</text>
<text x="71.4" y="127">10</text>
<text x="71.4" y="129.5">11</text>
<text x="152.7" y="127">10</text>
<text x="152.7" y="129.5">11</text>
<text x="71.4" y="134.6">13</text>
<text x="71.4" y="137.2">14</text>
<text x="152.7" y="134.6">13</text>
<text x="152.7" y="137.2">14</text>
<text x="71.4" y="139.7">15</text>
<text x="71.4" y="142.2">16</text>
<text x="152.7" y="139.7">15</text>
<text x="152.7" y="142.2">16</text>
<text x="41.4" y="149.9">2</text>
<text x="41.4" y="147.3">3</text>
<text x="71.4" y="144.8">17</text>
<text x="71.4" y="147.3">18</text>
<text x="71.4" y="149.9">19</text>
<text x="122.7" y="149.9">2</text>
<text x="122.7" y="147.3">3</text>
<text x="152.7" y="144.8">17</text>
<text x="152.7" y="147.3">18</text>
<text x="152.7" y="149.9">19</text>
<text x="40.9" y="152.4">21</text>
<text x="71.4" y="152.4">20</text>
<text x="122.2" y="152.4">21</text>
<text x="152.7" y="152.4">20</text>
<text x="56.9" y="158.7" transform="rotate(-90 56.9 158.7)">12</text>
<text x="138.2" y="158.7" transform="rotate(-90 138.2 158.7)">12</text>
</g>
<g font-size="1.8" fill="#0000c2">
<text x="31.4" y="80.3" transform="rotate(-90 31.4 80.3)">I2C addr 0x40</text>
<text x="103.8" y="80.3" transform="rotate(-90 103.8 80.3)">I2C addr 0x41</text>
<text x="23.8" y="155.2" transform="rotate(-90 23.8 155.2)">I2C addr 0x42</text>
<text x="97.4" y="155.2" transform="rotate(-90 97.4 155.2)">I2C addr 0x43</text>
</g>
</svg>
